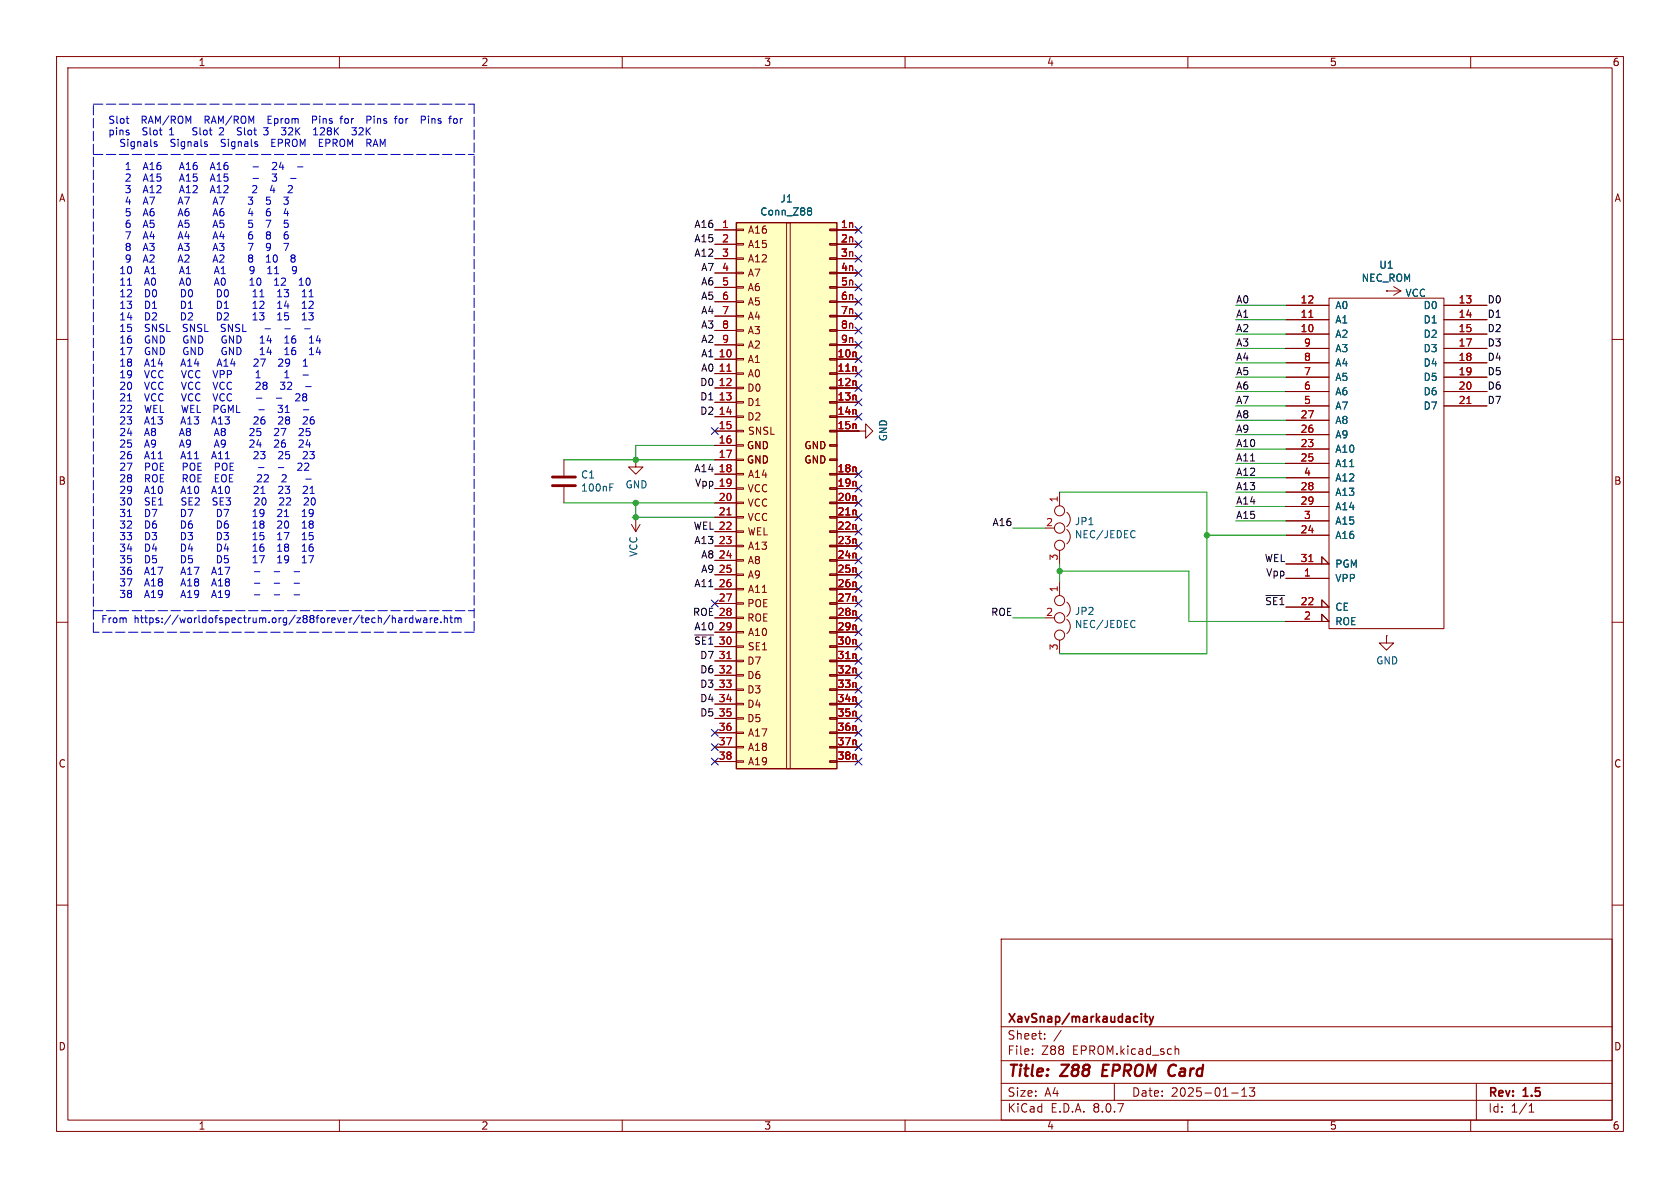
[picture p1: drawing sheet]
<svg xmlns="http://www.w3.org/2000/svg" width="297mm" height="210mm" viewBox="0 0 297 210" stroke-linecap="round" stroke-linejoin="round" font-family="sans-serif">
<g fill="none" stroke="#840000" stroke-width=".18">
<path d="M10 10h277v190h-277zM12 12h273v186h-273zM60 10v2M110 10v2M160 10v2M210 10v2M260 10v2M227.3 59.1h7.6M227.3 56.5h7.6M227.3 54h7.6M234.9 52.7h20.4v58.4h-20.4zM245.1 51.4h.1"/>
<path d="M245.1 51.4h2.5M246.4 50.7l1.2 .7M247.6 51.4l-1.2 .8M255.3 59.1h7.6M255.3 56.5h7.6M255.3 54h7.6M10 60h2M151.8 76.2h1.2v-1.3l1.3 1.3-1.3 1.3v-1.3M151.8 76.2h.1M227.3 61.6h7.6M227.3 64.1h7.6M227.3 66.7h7.6"/>
<path d="M227.3 69.2h7.6M227.3 71.8h7.6M227.3 79.4h7.6M227.3 76.8h7.6M227.3 74.3h7.6M255.3 61.6h7.6M255.3 64.1h7.6M255.3 66.7h7.6M255.3 69.2h7.6M255.3 71.8h7.6M285 60h2M227.3 99.7h7.6l-1.2-1.3v1.3"/>
<path d="M227.3 94.6h7.6M227.3 81.9h7.6M227.3 87h7.6M227.3 89.5h7.6M227.3 92.1h7.6M227.3 84.5h7.6M10 110h2M227.3 109.9h7.6l-1.2-1.3v1.3M227.3 107.3h7.6l-1.2-1.3v1.3M227.3 102.2h7.6M245.1 112.4v1.3h1.3l-1.3 1.2-1.3-1.2h1.3M245.1 112.4h.1"/>
<path d="M285 110h2M10 160h2M177 166h108v32h-108zM285 160h2M60 198v2M110 198v2M160 198v2M177 194.5h108M177 191.5h108M177 187.5h108M177 181.5h108M182.5 186.3v.1"/>
<path d="M182.5 185.5v.1M184.7 183.6v.1M184.7 182.8v.1M187.6 182.1l-1.3 2M197 191.5v3M207.7 185.5l.3-.1 .3 .1 .1 .9M210 198v2M217.7 193.2h1.2M219.5 193.8h.9M219.5 192.7l.5-.4v1.5M220.9 192.3h.9l-.5 .6 .4 .1v.7l-.2 .1h-.4l-.2-.1M260 198v2"/>
<path d="M261 191.5v6.5M270.3 196.6h.9M270.3 195.5l.4-.4v1.5"/>
</g>
<path d="M195.1 188.2l-.3 2h1M207.6 188.2l-.5 .1M207.6 190.1l-.5 .1" fill="none" stroke="#840000" stroke-width=".4"/>
<path d="M201.8 179.2v.1M201.8 179.7v1M202.3 179.7h.5M202.5 179.2v1.3l.3 .2M203.2 179.7l.4 1M203.9 179.7l-.3 1M203.6 180.7l-.2 .3-.2 .2" fill="none" stroke="#840000" stroke-width=".3"/>
<path d="M231.4 56.1h.7M259.3 71.3h.7M231.4 99.3h.7" fill="none" stroke="#a90000" stroke-width=".18"/>
<g fill="#ffffc2">
<path d="M130.2 39.4h17.8v96.5h-17.8z"/>
<path d="M139.1 39.4h.6v96.5h-.6z"/>
</g>
<g fill="none" stroke="#840000" stroke-width=".18">
<path d="M139.1 39.4h.6v96.5h-.6zM126.4 40.6h3.8M126.4 43.2h3.8M126.4 45.7h3.8M126.4 48.3h3.8M126.4 50.8h3.8M126.4 53.3h3.8M126.4 55.9h3.8M126.4 58.4h3.8M130.2 58.3h1.2v.2h-1.2zM130.2 55.8h1.2v.2h-1.2zM130.2 53.2h1.2v.3h-1.2z"/>
<path d="M130.2 50.7h1.2v.2h-1.2zM130.2 48.1h1.2v.3h-1.2zM130.2 45.6h1.2v.2h-1.2zM130.2 43.1h1.2v.2h-1.2zM130.2 40.5h1.2v.3h-1.2zM146.7 58.3h1.3v.2h-1.3zM146.7 55.8h1.3v.2h-1.3zM146.7 53.2h1.3v.3h-1.3zM146.7 50.7h1.3v.2h-1.3zM146.7 48.1h1.3v.3h-1.3zM146.7 45.6h1.3v.2h-1.3zM146.7 43.1h1.3v.2h-1.3z"/>
<path d="M146.7 40.5h1.3v.3h-1.3zM148 40.6h3.8M148 43.2h3.8M148 45.7h3.8M148 48.3h3.8M148 50.8h3.8M148 53.3h3.8M148 55.9h3.8M148 58.4h3.8M227.3 59.1h7.6M227.3 56.5h7.6M227.3 54h7.6"/>
<path d="M245.1 51.4h.1M255.3 59.1h7.6M255.3 56.5h7.6M255.3 54h7.6M126.4 63.5h3.8M126.4 66h3.8M126.4 68.6h3.8M126.4 71.1h3.8M126.4 73.7h3.8M126.4 76.2h3.8M126.4 78.7h3.8M126.4 61h3.8"/>
<path d="M130.2 78.6h1.2v.3h-1.2zM130.2 76.1h1.2v.2h-1.2zM130.2 73.5h1.2v.3h-1.2zM130.2 71h1.2v.2h-1.2zM130.2 68.5h1.2v.2h-1.2zM130.2 65.9h1.2v.3h-1.2zM130.2 63.4h1.2v.2h-1.2zM130.2 60.8h1.2v.3h-1.2zM146.7 78.6h1.3v.3h-1.3zM146.7 76.1h1.3v.2h-1.3zM146.7 73.5h1.3v.3h-1.3zM146.7 71h1.3v.2h-1.3z"/>
<path d="M146.7 68.5h1.3v.2h-1.3zM146.7 65.9h1.3v.3h-1.3zM146.7 63.4h1.3v.2h-1.3zM146.7 60.8h1.3v.3h-1.3zM148 63.5h3.8M148 66h3.8M148 68.6h3.8M148 71.1h3.8M148 73.7h3.8M148 76.2h3.8M148 61h3.8M151.8 76.2h.1"/>
<path d="M227.3 61.6h7.6M227.3 64.1h7.6M227.3 66.7h7.6M227.3 69.2h7.6M227.3 71.8h7.6M227.3 79.4h7.6M227.3 76.8h7.6M227.3 74.3h7.6M255.3 61.6h7.6M255.3 64.1h7.6M255.3 66.7h7.6M255.3 69.2h7.6"/>
<path d="M255.3 71.8h7.6M99.7 81.3v2.8M99.7 86.1v2.8M111.6 92.7l.8 1.3M112.4 91.4h.1M112.4 81.3v1.3h1.3l-1.3 1.2-1.3-1.2h1.3M112.4 81.3h.1M112.4 91.4v2.6M113.2 92.7l-.8 1.3M126.4 81.3h3.8M126.4 83.8h3.8M126.4 86.4h3.8"/>
<path d="M126.4 88.9h3.8M126.4 91.4h3.8M126.4 94h3.8M126.4 96.5h3.8M126.4 99.1h3.8M130.2 98.9h1.2v.3h-1.2zM130.2 96.4h1.2v.2h-1.2zM130.2 93.9h1.2v.2h-1.2zM130.2 91.3h1.2v.3h-1.2zM130.2 88.8h1.2v.2h-1.2zM130.2 86.2h1.2v.3h-1.2zM130.2 83.7h1.2v.2h-1.2z"/>
<path d="M130.2 81.2h1.2v.2h-1.2zM146.7 98.9h1.3v.3h-1.3zM146.7 96.4h1.3v.2h-1.3zM146.7 93.9h1.3v.2h-1.3zM146.7 91.3h1.3v.3h-1.3zM146.7 88.8h1.3v.2h-1.3zM146.7 86.2h1.3v.3h-1.3zM146.7 83.7h1.3v.2h-1.3zM146.7 81.2h1.3v.2h-1.3zM148 83.8h3.8M148 86.4h3.8M148 88.9h3.8"/>
<path d="M148 91.4h3.8M148 94h3.8M148 96.5h3.8M148 99.1h3.8M187.3 87v2.4M187.3 97.3v2.4M188.6 93.6a1.62 1.62 0 0 1 0 2.5M188.6 90.5a1.63 1.63 0 0 1 0 2.6M227.3 99.7h7.6l-1.2-1.3v1.3M227.3 94.6h7.6M227.3 81.9h7.6M227.3 87h7.6"/>
<path d="M227.3 89.5h7.6M227.3 92.1h7.6M227.3 84.5h7.6M126.4 101.6h3.8M126.4 104.1h3.8M126.4 106.7h3.8M126.4 109.2h3.8M126.4 111.8h3.8M126.4 114.3h3.8M126.4 116.8h3.8M126.4 119.4h3.8M130.2 119.3h1.2v.2h-1.2z"/>
<path d="M130.2 116.7h1.2v.3h-1.2zM130.2 114.2h1.2v.2h-1.2zM130.2 111.6h1.2v.3h-1.2zM130.2 109.1h1.2v.2h-1.2zM130.2 106.6h1.2v.2h-1.2zM130.2 104h1.2v.3h-1.2zM130.2 101.5h1.2v.2h-1.2zM146.7 119.3h1.3v.2h-1.3zM146.7 116.7h1.3v.3h-1.3zM146.7 114.2h1.3v.2h-1.3zM146.7 111.6h1.3v.3h-1.3zM146.7 109.1h1.3v.2h-1.3z"/>
<path d="M146.7 106.6h1.3v.2h-1.3zM146.7 104h1.3v.3h-1.3zM146.7 101.5h1.3v.2h-1.3zM148 101.6h3.8M148 104.1h3.8M148 106.7h3.8M148 109.2h3.8M148 111.8h3.8M148 114.3h3.8M148 116.8h3.8M148 119.4h3.8M187.3 102.9v2.4"/>
<path d="M187.3 113.2v2.4M188.6 106.4a1.62 1.62 0 0 1 0 2.6M188.6 109.5a1.63 1.63 0 0 1 0 2.5M227.3 109.9h7.6l-1.2-1.3v1.3M227.3 107.3h7.6l-1.2-1.3v1.3M227.3 102.2h7.6M126.4 121.9h3.8M126.4 124.5h3.8M126.4 127h3.8M126.4 129.5h3.8M126.4 132.1h3.8M126.4 134.6h3.8"/>
<path d="M130.2 134.5h1.2v.2h-1.2zM130.2 132h1.2v.2h-1.2zM130.2 129.4h1.2v.3h-1.2zM130.2 126.9h1.2v.2h-1.2zM130.2 124.3h1.2v.3h-1.2zM130.2 121.8h1.2v.2h-1.2zM146.7 134.5h1.3v.2h-1.3zM146.7 132h1.3v.2h-1.3zM146.7 129.4h1.3v.3h-1.3zM146.7 126.9h1.3v.2h-1.3zM146.7 124.3h1.3v.3h-1.3zM146.7 121.8h1.3v.2h-1.3z"/>
<path d="M148 121.9h3.8M148 124.5h3.8M148 127h3.8M148 129.5h3.8M148 132.1h3.8M148 134.6h3.8"/>
<circle cx="187.3" cy="93.3" r=".91"/>
<circle cx="187.3" cy="90.3" r=".89"/>
<circle cx="187.3" cy="96.4" r=".89"/>
<circle cx="187.3" cy="109.2" r=".91"/>
<circle cx="187.3" cy="106.2" r=".89"/>
<circle cx="187.3" cy="112.3" r=".89"/>
</g>
<path d="M130.2 39.4h17.8v96.5h-17.8z" fill="none" stroke="#840000" stroke-width=".25"/>
<path d="M231.4 56.1h.7M128.5 65.6h.7M259.3 71.3h.7M128.5 91h.7M231.4 99.3h.7M128.5 116.4h.7" fill="none" stroke="#a90000" stroke-width=".18"/>
<path d="M143 36.7h.2l.3 .3-.3 .3M143 37.3h.2M143.2 37.3l.3 .2v.3l-.1 .2h-.4M107.8 86.1h.4M107.8 85.5h.6M200.4 93.8l.3 .1M200.7 94.9l-.3 .2M200.4 109.7l.3 .1M200.7 110.8l-.3 .1" fill="none" stroke="#006464" stroke-width=".18"/>
<path d="M97.7 85.9h4M97.7 84.3h4" fill="none" stroke="#840000" stroke-width=".51"/>
<path d="M122.8 112.3h3.3M223.8 105.3h3.3" fill="none" stroke="#0f0f0f" stroke-width=".18"/>
<g fill="none" stroke="#0000c2" stroke-width=".18">
<path d="M22.3 21h.5M22.7 21.8h.1M25.4 29.6h.6M25.4 31.7h.6M25.4 33.7h.6M25.4 35.8h.6M25.4 37.8h.6M25.4 39.8h.6M25.7 28.7l-.4 1.3M25.7 30.8l-.4 1.2M25.7 32.8l-.4 1.3M25.7 34.8l-.4 1.3"/>
<path d="M25.7 36.9l-.4 1.3M25.7 38.9l-.4 1.3M27.7 25.5v.3M31.5 36.1l.4-1.3 .4 1.3M31.5 38.2l.4-1.3 .4 1.3M31.6 35.8h.6M31.6 37.8h.6M31.6 39.8h.6M31.7 30l.5-1.3 .4 1.3M31.7 32l.5-1.2 .4 1.2M31.7 34.1l.5-1.3 .4 1.3M31.8 29.6h.7"/>
<path d="M31.8 31.7h.7M31.8 33.7h.7M34.1 23.8h.5M34.6 22.6h-.3l-.2 .2 .1 .3 .4 .1M37.2 30l.4-1.3 .4 1.3M37.2 32l.4-1.2 .4 1.2M37.2 34.1l.4-1.3 .4 1.3M37.3 29.6h.6M37.3 31.7h.6M37.3 33.7h.6M37.7 36.1l.4-1.3 .4 1.3M37.7 38.2l.4-1.3 .4 1.3"/>
<path d="M37.8 35.8h.6M37.8 37.8h.6M37.8 39.8h.6M38.4 30h.7M38.4 32h.7M38.4 34.1h.7M38.5 29l-.1 .1M38.5 31.1h-.1M38.5 33.1l-.1 .1M39 22.6l-.2 .1M39.1 25.8l.5 .1M39.3 22.6l.2 .2v.3l-.8 .7h.8"/>
<path d="M39.5 36.9l-.4 .1a.86 .86 0 0 0 0 1.2l.4-.2 .1-.4-.3-.2h-.2l-.2 .2M39.5 38.9h-.6v.6l.1-.1 .5 .1 .1 .2-.1 .4-.2 .1-.4-.1M39.7 24.6h-.4l-.2 .3 .1 .3 .4 .1M39.7 34.8l-.6 1.3M42.2 22.6l-.3 .3 .2 .2 .5 .2 .1 .3-.3 .2h-.5M42.5 22.6h.2M43.9 34.8h.8l-.5 .5 .4 .1v.6l-.2 .1-.5-.1M44.2 36.8l-.3 .9h.8M44.5 37.3v.9M44.6 38.9h-.6l-.1 .6 .2-.1 .4 .1 .2 .2-.1 .4-.2 .1-.5-.1M44.7 32.9l.5-.1 .2 .4-.8 .9h.8M44.7 29.5h1"/>
<path d="M44.7 31.5h1M46.6 22.6h.8l-.4 .5 .3 .1 .1 .4-.3 .2h-.3M47.4 21.1h.4M48 20.5h-.6v1.3h.6M48.1 25.2h.4M48.1 30.8h.8l-.4 .4 .3 .2v.5l-.1 .1-.6-.1M48.2 28.8l.5-.1 .2 .4-.8 .9h.8M48.7 24.6h-.6v1.3h.6M49.7 28.7l-.3 .9h.8M50 29.1v.9M50.5 22.6l-.4 .5 .4 .1v.5l-.2 .1-.5-.1M51.7 23.1l-.7 .7h.7"/>
<path d="M52.6 29.5h1M55.3 21.2l.6-.1 .1-.1-.1-.3-.6-.2v1.3M55.4 23.8h.8M55.6 22.9l.2-.3v1.2M56.5 25.2h.4M56.8 22.6l-.2 .1M57.1 24.6h-.6v1.3h.6M57.1 22.6l.3 .2-.1 .3-.7 .7h.8M57.6 24.6v1.3M57.6 25.3h.5M60.1 21h.5M60.5 20.5h.1"/>
<path d="M61.2 21l-.3 .2v.4l.3 .2M63 22.6l-.4 .5 .3 .1 .1 .4-.2 .2h-.4M63.7 22.6l-.2 .1M64 22.6l.2 .2-.1 .3-.7 .7h.8M64.9 21.2l.6-.1 .1-.1-.1-.3-.6-.2v1.3M65.2 25.3l.4 .6M65.4 24.6l.2 .3-.1 .3-.6 .1M66 25.9l.4-1.3 .4 1.3M66.1 25.5h.6M66.1 20.5v.2M66.1 21v.8M70.7 21h.3l.2 .2-.1 .5h-.4"/>
<path d="M74.5 20.5h.5l.2 .3-.1 .3-.6 .1M75.8 20.5v.2M75.8 21v.8M76.4 21v.8M76.5 21l-.1 .1M81.4 21v.8M81.7 21l-.3 .2M25.4 41.9h.6M25.4 43.9h.6M25.4 46h.6M25.7 41l-.4 1.2M25.7 43l-.4 1.3"/>
<path d="M25.7 45.1l-.4 1.2M31.5 40.2l.4-1.3 .4 1.3M31.5 42.2l.4-1.2 .4 1.2M31.5 44.3l.4-1.3 .4 1.3M31.5 46.3l.4-1.2 .4 1.2M31.6 41.9h.6M31.6 43.9h.6M31.6 46h.6M31.7 48.4l.5-1.3 .4 1.3M31.7 50.4l.5-1.2 .4 1.2M31.8 48h.7M31.8 50.1h.7"/>
<path d="M32.1 51.2a.64 .64 0 0 1 .7 .6 .64 .64 0 0 1-.7 .7zM32.1 53.2a.64 .64 0 0 1 .7 .7 .64 .64 0 0 1-.7 .6zM32.1 55.3a.64 .64 0 0 1 .7 .6 .64 .64 0 0 1-.7 .7zM32.4 58.5l.5 .1M32.9 59.4a.66 .66 0 0 0-.5 .7 .66 .66 0 0 0 .6 .6l.2-.1M32.9 57.3h-.3l-.2 .3 .1 .3 .4 .1M37.7 40.2l.4-1.3 .4 1.3M37.7 42.2l.4-1.2 .4 1.2M37.7 44.3l.4-1.3 .4 1.3M37.7 46.3l.4-1.2 .4 1.2M37.8 41.9h.6M37.8 43.9h.6"/>
<path d="M37.8 46h.6M37.9 48.4l.4-1.3 .4 1.3M37.9 50.4l.4-1.2 .4 1.2M38 48h.6M38 50.1h.6M38.4 51.2a.64 .64 0 0 1 .8 .6 .64 .64 0 0 1-.8 .7zM38.4 53.2a.64 .64 0 0 1 .8 .7 .64 .64 0 0 1-.8 .6zM38.4 55.3a.64 .64 0 0 1 .8 .6 .64 .64 0 0 1-.8 .7zM38.8 43h.8l-.4 .5 .3 .1v.6l-.2 .1-.5-.1M38.9 45.2l.4-.1 .3 .3-.8 .9h.8M39.1 47.5l.4-.4v1.3M39.1 48.4h.7"/>
<path d="M39.2 40.9l-.3 .9h.8M39.3 49.2h.1a.68 .68 0 0 1 .4 .6 .68 .68 0 0 1-.4 .6 .84 .84 0 0 1-.1-1.2zM39.5 41.4v.8M39.7 54.5h.7M39.7 53.6l.3-.4v1.3M39.8 57.4l-.5-.1-.1 .2v.3l.5 .3 .1 .3-.2 .2-.5-.1M40 59.4a.59 .59 0 0 0-.8 .6 .59 .59 0 0 0 .8 .6v-.5h-.2M40.1 51.2a.68 .68 0 0 0-.5 .6 .68 .68 0 0 0 .5 .7M40.1 55.3l-.4 .1M40.3 55.8l-.7 .8h.8M43.9 43h.8l-.5 1.3M44.2 45.6l-.3-.2 .3-.3h.2l.3 .2-.3 .3"/>
<path d="M44.2 45.6l-.3 .3 .1 .3 .2 .1h.3l.2-.2v-.2l-.3-.3M44.2 49.5l.3-.3v1.2M44.2 45.6h.2M44.2 50.4h.7M44.5 41h-.3a.86 .86 0 0 0 0 1.2l.4-.1 .1-.4-.3-.2h-.2l-.3 .2M44.7 52.5h.8M44.7 51.6l.4-.4v1.3M44.7 53.6l.4-.4v1.3M44.7 55.7l.4-.4v1.3M44.7 54.5h.8M44.7 56.6h.8M44.9 47.7l-.2 .2h-.3l-.2-.2 .1-.5 .4-.1 .2 .1a.84 .84 0 0 1-.4 1.2h-.2"/>
<path d="M45.6 49.2h.1a.68 .68 0 0 1 .4 .6 .68 .68 0 0 1-.4 .6 .84 .84 0 0 1-.1-1.2zM45.9 55.3h.8l-.5 .5 .4 .1v.5l-.2 .2-.5-.2M45.9 53.4l.5-.2 .3 .4-.8 .9h.8M45.9 52.5h.8M45.9 51.6l.4-.4v1.3M46 59.7l.4-.3v1.3M46.8 58.1h1M47.5 59.3l-.3 .9h.8M47.8 59.8v.9M48.5 45.1h.1a.68 .68 0 0 1 .4 .6 .68 .68 0 0 1-.4 .6h-.1M48.5 47.5l.4-.4v1.3M48.5 48.4h.8"/>
<path d="M49.8 49.3l.4-.1 .3 .3-.8 .9h.8M50.2 51.2h.8l-.4 .5 .4 .1v.6l-.2 .1-.6-.1M50.4 58.1h.9M50.6 53.2l-.3 .9h.8M50.9 53.7v.8M51 55.3h-.6l-.1 .6 .2-.1h.4l.1 .2v.4l-.2 .2-.5-.2M52.2 59.4h-.4a.86 .86 0 0 0 0 1.3l.4-.2 .1-.4-.3-.2h-.2l-.2 .2M53.9 58.1h.9M54.3 49.2h.1a.68 .68 0 0 1 .4 .6 .68 .68 0 0 1-.4 .6h-.1M54.6 55.3h.8l-.4 .5 .3 .1 .1 .4-.3 .3h-.3M54.6 52.5h.8M54.8 53.2l.5 .1 .1 .3-.8 .9h.8"/>
<path d="M54.9 51.4l.1-.2v1.3M56.2 59.3l-.3 .9h.8M56.5 59.8v.9M25.6 65.5l.4 1.3M25.6 67.6l.4 1.2M25.6 69.6l.4 1.3M31.7 77l.5-1.3 .4 1.3M31.7 79.1l.5-1.3 .4 1.3M31.8 76.6h.7M31.8 78.7h.7M32 64.7l.4-1.2 .4 1.2M32 75l.4-1.3 .4 1.3"/>
<path d="M32.1 64.4h.6M32.1 65.5l.4 1.3 .4-1.3M32.1 67.6l.4 1.2 .4-1.2M32.1 69.6l.4 1.3 .4-1.3M32.1 74.6h.6M32.2 71.6l.3 1.3 .2-.9 .2 .9M33 60.1h.2M33 62.2h.2M33.1 61.4a.61 .61 0 0 0-.7 .7 .61 .61 0 0 0 .8 .5M37.4 75l.4-1.3 .5 1.3M37.5 74.6h.6M37.7 65.5l.4 1.3 .4-1.3"/>
<path d="M37.7 67.6l.4 1.2 .4-1.2M37.7 69.6l.4 1.3 .4-1.3M37.8 72.3h.6l.2-.2-.1-.3-.7-.2v1.3M37.9 77l.4-1.3 .4 1.3M37.9 79.1l.4-1.3 .4 1.3M38 76.6h.6M38 78.7h.6M38.4 64.7l.4-1.2 .4 1.2M38.5 64.4h.6M39.3 75.7l-.2 .3 .2 .3M39.3 76.3l-.2 .2 .1 .4 .1 .1 .4-.1 .1-.1v-.3l-.2-.2M39.3 76.3h.3"/>
<path d="M39.6 75.7l.2 .3-.2 .3M39.6 64.7h.7M39.7 63.8h-.1M39.8 78.3l-.2 .3-.4-.1-.1-.2 .1-.5h.4l.2 .1a.84 .84 0 0 1-.3 1.2h-.3M40 61.5a.59 .59 0 0 0-.8 .6 .59 .59 0 0 0 .8 .5v-.4h-.2M44.2 75.9l.5-.2 .2 .4-.8 .9h.8M44.2 77.9l.5-.1 .2 .3-.8 1h.8M44.9 63.6l.5-.1 .2 .3-.7 .9h.7M44.9 73.8l.5-.1 .2 .4-.7 .9h.7M44.9 79.9l.5-.1 .2 .4-.7 .9h.7M45.3 65.9l.3-.4v1.3M45.3 66.8h.7"/>
<path d="M45.3 67.7l.5-.1 .2 .3-.8 .9h.8M45.3 70.4h1M45.7 77.7l-.3 .9h.8M45.8 72.4h.9M46 78.2v.9M46 60.7h.7M46 61.8l.4-.4v1.3M46 62.7h.7M46.1 75.7h-.6l-.1 .6 .2-.1 .4 .1 .1 .2v.4l-.2 .1-.5-.1M46.1 63.5h.8l-.5 1.2M46.1 79.8h.7l-.4 .5 .3 .1M46.7 73.7l-.3 .1a.86 .86 0 0 0 0 1.2l.3-.1"/>
<path d="M46.7 74.2h-.3l-.3 .2M46.7 68.1l-.2 .2v.4l.2 .1h.4M46.7 68.1h.3M47 68.1l.1 .1M47.1 67.6h-.4l-.2 .1v.2l.2 .2M47.1 68l-.1 .1M47.5 61.4l-.3 .9h.8M47.8 61.8v.9M48.8 70.4h1M49.1 71.6h.8l-.4 .5 .4 .2v.5l-.2 .1-.6-.1M49.4 73.7l.5 .1 .1 .3-.8 .9h.8M49.4 79.8l.5 .1 .1 .3-.8 .9h.8"/>
<path d="M49.6 67.6h.8l-.5 .4 .4 .2 .1 .4-.3 .2h-.3M49.7 75.7h.8l-.5 1.3M49.8 63.5l.2 .2-.1 .3-.7 .7h.8M50.4 77.8h-.4a.86 .86 0 0 0 0 1.3l.4-.2 .1-.4-.3-.2h-.2l-.2 .2M50.4 60.7h.7M50.4 62.7h.7M50.4 66.8h.7M50.4 65.9l.3-.4v1.3M50.4 72.9h.7M50.4 72l.4-.4v1.3M50.7 74.2l-.2-.2 .2-.3h.3l.2 .2-.2 .3M50.7 74.2l-.2 .3v.3l.2 .2 .4-.1 .1-.2v-.2l-.2-.3"/>
<path d="M50.7 74.2h.3M50.8 67.7l.5-.1 .3 .3-.8 .9h.8M51.1 79.8h-.6v.6l.2-.1 .4 .1 .1 .2-.1 .4-.1 .1-.5-.1M51.2 64l-.2 .3h-.3l-.2-.3 .1-.5h.4l.1 .1a.84 .84 0 0 1-.3 1.1h-.2M52.2 61.4l-.4 .1a.86 .86 0 0 0 0 1.2l.4-.1 .1-.4-.3-.3h-.2l-.2 .3M52.5 69.6l-.2 .1M52.8 69.6l.2 .2v.3l-.8 .8h.8M53.6 72.4h1M53.7 70.1l-.2 .3 .1 .4 .1 .1 .4-.1 .1-.2v-.2l-.2-.3M53.7 69.6l-.2 .2 .2 .3M53.7 70.1h.3M54 69.6l.2 .2-.2 .3"/>
<path d="M54 68.3h1M54.2 75.7h.6M54.3 76.2h.3l.2 .3-.1 .4-.4 .1M54.4 77.7l-.3 .9h.8M54.7 78.2v.9M54.8 79.8h.8l-.5 .5 .4 .1v.6l-.2 .1-.5-.1M55.4 73.7l-.3 .1a.86 .86 0 0 0 0 1.2l.4-.2 .1-.4-.3-.2h-.3l-.2 .2M56.2 61.4l-.3 .9h.8M56.5 61.8v.9M32 87.2l.4-1.2 .4 1.2M32 81.1l.4-1.3 .4 1.3M32.1 90a.64 .64 0 0 1 .7 .7 .64 .64 0 0 1-.7 .6z"/>
<path d="M32.1 92.1a.64 .64 0 0 1 .7 .6 .64 .64 0 0 1-.7 .7zM32.1 94.1a.64 .64 0 0 1 .7 .7 .64 .64 0 0 1-.7 .6zM32.1 96.2a.64 .64 0 0 1 .7 .6 .64 .64 0 0 1-.7 .7zM32.1 98.2a.64 .64 0 0 1 .7 .7 .64 .64 0 0 1-.7 .6zM32.1 80.7h.6M32.1 86.9h.6M32.2 89.2h.6M32.7 84.6l.4 .6M32.9 88.1l-.5-.1-.2 .2 .1 .3 .5 .2M33 81.9h-.6v1.2M33 84l-.6-.1v1.3M33 82.5h-.6"/>
<path d="M33 84.5l-.6 .1M37.4 81.1l.4-1.3 .5 1.3M37.4 87.2l.4-1.2 .5 1.2M37.5 80.7h.6M37.5 86.9h.6M38.1 82.5h.6l.1-.2-.1-.3-.6-.1v1.2M38.1 84.5h.4M38.4 88.1l-.5-.1-.2 .1v.4l.6 .2 .1 .3-.3 .3-.4-.1M38.4 90a.64 .64 0 0 1 .8 .7 .64 .64 0 0 1-.8 .6zM38.4 92.1a.64 .64 0 0 1 .8 .6 .64 .64 0 0 1-.8 .7zM38.4 94.1a.64 .64 0 0 1 .8 .7 .64 .64 0 0 1-.8 .6zM38.4 96.2a.64 .64 0 0 1 .8 .6 .64 .64 0 0 1-.8 .7z"/>
<path d="M38.4 98.2a.64 .64 0 0 1 .8 .7 .64 .64 0 0 1-.8 .6zM38.7 83.9h-.6v1.3h.6M39.6 94.1h.8l-.4 .5h.1M39.6 95.3l.5 .1M39.7 99.4l.4 .1M40 96.1l-.3 .9h.7M40.1 92.6h-.3l-.1 .2M40.3 92.1l-.4 .1a.86 .86 0 0 0 0 1.2h.2M40.3 96.6v.9M40.3 98.2h-.6v.6l.4-.1M40.4 90l-.5 1.3M44.7 90.4l.4-.4v1.3"/>
<path d="M44.7 92.5l.4-.4v1.3M44.7 94.5l.4-.4v1.3M44.7 96.5l.4-.3v1.3M44.7 98.6l.4-.4v1.3M44.7 91.3h.8M44.7 93.4h.8M44.7 95.4h.8M44.7 97.5h.8M44.7 99.5h.8M44.9 86.1l.5-.1 .2 .3-.7 .9h.7M45.1 88.1l.5-.1 .2 .4-.8 .9h.8M45.5 84l.5-.1 .2 .4-.7 .9h.7"/>
<path d="M45.7 82.7h1M45.9 98.2h.8l-.5 1.3M46.1 81l.1 .1 .5-.1M46.1 86.3l.4-.3v1.2M46.1 87.2h.7M46.2 92.6l-.3-.2 .3-.3h.2l.3 .2-.3 .3M46.2 92.6l-.3 .3 .1 .3 .2 .2 .3-.1 .2-.2v-.2l-.3-.3M46.2 92.6h.2M46.5 96.2h-.3a.86 .86 0 0 0 0 1.3l.4-.2 .1-.4-.3-.2h-.3l-.2 .2M46.6 94.1h-.6l-.1 .6 .2-.1 .4 .1 .2 .2-.1 .4-.2 .1-.5-.1M46.7 90.6l-.3 .2h-.2l-.3-.2 .2-.5 .3-.1 .2 .2a.84 .84 0 0 1-.3 1.1h-.2M46.8 88.1l-.1-.1a.68 .68 0 0 0-.4 .6 .68 .68 0 0 0 .4 .7l.1-.1"/>
<path d="M47.3 84l-.4-.1-.2 .1M47.4 84.5l-.7 .7h.8M49.2 82.7h1M49.4 86l-.1 .1M49.6 88l.5 .1 .1 .3-.8 .9h.8M49.8 86l.2 .2-.1 .3-.7 .7h.8M50.1 83.9l.4 .1 .1 .3-.8 .9h.8M50.2 94.1h.9l-.6 1.3M50.3 91.3h.7M50.3 90.4l.4-.4v1.3M50.4 92.2l.2-.1a.68 .68 0 0 1 .4 .6 .68 .68 0 0 1-.4 .7l-.2-.2-.1-.3zM50.4 86h.8l-.4 .4 .3 .2v.5l-.1 .1-.6-.1"/>
<path d="M50.5 96.7l-.2-.2 .2-.3h.3l.2 .2-.2 .3M50.5 96.7l-.2 .3 .1 .3 .1 .2 .4-.1 .1-.2v-.2l-.2-.3M50.5 96.7h.3M50.7 88.1l.4-.1 .3 .4-.8 .9h.8M51 98.8l-.2 .2h-.3l-.2-.2 .1-.5 .4-.1 .2 .1a.84 .84 0 0 1-.3 1.2h-.3M52.8 81.9l-.1 .1M53.1 81.9l.3 .2-.1 .3-.7 .7h.8M54 84.7h1M54 81.9l-.1 .1M54.3 81.9l.3 .2-.1 .3-.7 .7h.8M54.6 98.2h.8l-.5 1.3M54.7 94.1h.6"/>
<path d="M54.8 94.6h.3l.3 .3-.1 .4-.5 .1M54.8 87.2h.8M54.8 86.3l.4-.3v1.2M54.9 92.1h.2l.3 .2-.3 .3M54.9 96.7h.2l.3 .2-.1 .4-.4 .2M54.9 92.6h.2M55.1 88.1l.2-.1a.68 .68 0 0 1 .5 .6 .68 .68 0 0 1-.5 .7l-.2-.1-.1-.4zM55.1 92.6l.3 .3v.2l-.1 .2-.4 .1M55.3 96.2h-.4M55.4 90.6l-.3 .2h-.2l-.3-.2 .2-.5 .3-.1 .2 .2a.84 .84 0 0 1-.3 1.1h-.2M32 103.6l.4-1.3 .4 1.3M32 101.5l.4-1.2 .4 1.2"/>
<path d="M32 105.6l.4-1.2 .4 1.2M32.1 101.2h.6M32.1 103.2h.6M32.1 105.3h.6M37.4 101.5l.4-1.2 .5 1.2M37.4 103.6l.4-1.3 .5 1.3M37.4 105.6l.4-1.2 .5 1.2M37.5 101.2h.6M37.5 103.2h.6M37.5 105.3h.6M45 101.1h.9M45 103.1h.9"/>
<path d="M45 105.1h.9M48.5 101.1h.9M48.5 103.1h.9M48.5 105.1h.9M52 101.1h1M52 103.1h1M52 105.1h1M69.4 109.3h.4l.1 .8M70.5 109.3h.5l.1 .8M71.1 109.5l-.5 .1-.2 .2 .2 .3 .5-.1M71.7 109.2v.9M72 109.2l-.3 .3"/>
<path d="M73 109.3l-.4-.1-.2 .3 .1 .5h.5M73 108.8v1.3M73.5 109.2l.2 .9 .3-.6 .2 .6 .2-.9M74.9 109.3h.5l.1 .8M75.5 109.5l-.5 .1-.1 .2 .1 .3 .5-.1M76.1 109.2v.9M76.4 109.2l-.3 .3M76.8 109.7l.6-.2-.1-.2-.3-.1-.2 .2 .1 .6h.4M77.9 110v.1M78.5 109.4l.2-.2 .3 .1 .1 .8M78.5 108.8v1.3M79.5 109.2h.5"/>
<path d="M79.7 108.8v1.1l.3 .2M80.4 109.4l.4-.2 .2 .2M80.4 109.2v.9M81 109.4l.1-.2 .4 .1v.8M81 109.4v.7"/>
</g>
<path d="M16.5 18.4h67.3M83.8 18.4v93.4M16.5 27.3h67.3M16.5 108h67.3M16.5 111.8v-93.4M83.8 111.8h-67.3" fill="none" stroke="#0000c2" stroke-width=".18" stroke-dasharray="1.7 .6"/>
<g fill="none" stroke="#009600" stroke-width=".18">
<path d="M218.4 54h8.9M218.4 56.5h8.9M218.4 59.1h8.9M126.4 78.7h-14v2.6M218.4 74.3h8.9M218.4 76.8h8.9M218.4 64.1h8.9M218.4 61.6h8.9M218.4 66.7h8.9M218.4 69.2h8.9M218.4 71.8h8.9M218.4 79.4h8.9"/>
<path d="M99.7 81.3h26.7M99.7 88.9h26.7M111.8 91.4h14.6M112.4 88.9v2.5M179.1 93.3h5.7M187.3 87h26.1v28.6h-26.1M187.3 99.7v3.2M213.4 94.6h13.9M218.4 81.9h8.9M218.4 89.5h8.9M218.4 87h8.9M218.4 84.5h8.9"/>
<path d="M218.4 92.1h8.9M179.1 109.2h5.7M187.3 101h22.9v8.9h17.1"/>
</g>
<g fill="none" stroke="#000084" stroke-width=".18">
<path d="M151.2 47.7l1.2 1.2M151.2 45.1l1.2 1.2M151.2 50.2l1.2 1.2M151.2 52.7l1.2 1.2M151.2 57.8l1.2 1.2M151.2 55.3l1.2 1.2M151.2 40l1.2 1.2M151.2 42.6l1.2 1.2M152.4 47.7l-1.2 1.2M152.4 50.2l-1.2 1.2M152.4 45.1l-1.2 1.2M152.4 52.7l-1.2 1.2"/>
<path d="M152.4 57.8l-1.2 1.2M152.4 55.3l-1.2 1.2M152.4 40l-1.2 1.2M152.4 42.6l-1.2 1.2M125.8 75.6l1.2 1.2M127 75.6l-1.2 1.2M151.2 73.1l1.2 1.2M151.2 62.9l1.2 1.2M151.2 70.5l1.2 1.2M151.2 65.4l1.2 1.2M151.2 60.4l1.2 1.2M151.2 68l1.2 1.2"/>
<path d="M152.4 73.1l-1.2 1.2M152.4 62.9l-1.2 1.2M152.4 70.5l-1.2 1.2M152.4 65.4l-1.2 1.2M152.4 60.4l-1.2 1.2M152.4 68l-1.2 1.2M151.2 88.3l1.2 1.2M151.2 83.2l1.2 1.2M151.2 90.8l1.2 1.2M151.2 95.9l1.2 1.2M151.2 93.4l1.2 1.2M151.2 85.8l1.2 1.2"/>
<path d="M151.2 98.5l1.2 1.2M152.4 88.3l-1.2 1.2M152.4 83.2l-1.2 1.2M152.4 90.8l-1.2 1.2M152.4 95.9l-1.2 1.2M152.4 93.4l-1.2 1.2M152.4 85.8l-1.2 1.2M152.4 98.5l-1.2 1.2M125.8 106.1l1.2 1.2M127 106.1l-1.2 1.2M151.2 113.7l1.2 1.2M151.2 101l1.2 1.2"/>
<path d="M151.2 103.5l1.2 1.2M151.2 111.2l1.2 1.2M151.2 108.6l1.2 1.2M151.2 106.1l1.2 1.2M151.2 118.8l1.2 1.2M151.2 116.2l1.2 1.2M152.4 113.7l-1.2 1.2M152.4 106.1l-1.2 1.2M152.4 103.5l-1.2 1.2M152.4 101l-1.2 1.2M152.4 111.2l-1.2 1.2M152.4 108.6l-1.2 1.2"/>
<path d="M152.4 118.8l-1.2 1.2M152.4 116.2l-1.2 1.2M125.8 134l1.2 1.2M125.8 131.5l1.2 1.2M125.8 128.9l1.2 1.2M127 134l-1.2 1.2M127 131.5l-1.2 1.2M127 128.9l-1.2 1.2M151.2 121.3l1.2 1.2M151.2 128.9l1.2 1.2M151.2 123.9l1.2 1.2M151.2 131.5l1.2 1.2"/>
<path d="M151.2 126.4l1.2 1.2M151.2 134l1.2 1.2M152.4 121.3l-1.2 1.2M152.4 128.9l-1.2 1.2M152.4 123.9l-1.2 1.2M152.4 131.5l-1.2 1.2M152.4 126.4l-1.2 1.2M152.4 134l-1.2 1.2"/>
</g>
<g fill="#009600" stroke="#009600" stroke-width=".18">
<circle cx="187.3" cy="101" r=".46"/>
<circle cx="213.4" cy="94.6" r=".46"/>
<circle cx="112.4" cy="88.9" r=".46"/>
<circle cx="112.4" cy="81.3" r=".46"/>
<circle cx="112.4" cy="91.4" r=".46"/>
</g>
<g font-size="2.8" fill="#840000">
<text x="178" y="190.9">Title:</text>
<text x="187.7" y="190.9">Z88</text>
<text x="195.7" y="190.9">EPROM</text>
<text x="208.2" y="190.9">Card</text>
</g>
<g font-size="2.1" fill="#840000">
<text x="178" y="184">Sheet:</text>
<text x="178" y="181.2">XavSnap/markaudacity</text>
<text x="178" y="186.7">File:</text>
<text x="184.1" y="186.7">Z88</text>
<text x="189.7" y="186.7">EPROM.kicad_sch</text>
<text x="178" y="196.9">KiCad</text>
<text x="178" y="194.1">Size:</text>
<text x="184.7" y="194.1">A4</text>
<text x="185.7" y="196.9">E.D.A.</text>
<text x="193.3" y="196.9">8.0.7</text>
<text x="200" y="194.1">Date:</text>
<text x="207" y="194.1">2025-01-13</text>
<text x="263" y="194.3">Rev:</text>
<text x="263" y="196.9">Id:</text>
<text x="267.1" y="196.9">1/1</text>
<text x="269.4" y="194.3">1.5</text>
</g>
<g font-size="1.8" fill="#840000">
<text x="35" y="11.9">1</text>
<text x="85" y="11.9">2</text>
<text x="135" y="11.9">3</text>
<text x="185" y="11.9">4</text>
<text x="235" y="11.9">5</text>
<text x="285" y="11.9">6</text>
<text x="10.3" y="35.9">A</text>
<text x="285.3" y="35.9">A</text>
<text x="132.1" y="41.5">A16</text>
<text x="132.1" y="46.6">A12</text>
<text x="132.1" y="44.1">A15</text>
<text x="132.1" y="51.7">A6</text>
<text x="132.1" y="49.1">A7</text>
<text x="132.1" y="59.3">A3</text>
<text x="132.1" y="56.8">A4</text>
<text x="132.1" y="54.2">A5</text>
<text x="132.1" y="64.4">A1</text>
<text x="132.1" y="61.8">A2</text>
<text x="132" y="69.5">D0</text>
<text x="132" y="72">D1</text>
<text x="132.1" y="66.9">A0</text>
<text x="132" y="74.5">D2</text>
<text x="132.1" y="77.1">SNSL</text>
<text x="131.9" y="82.2">GND</text>
<text x="131.9" y="79.6">GND</text>
<text x="142.1" y="79.6">GND</text>
<text x="142.1" y="82.2">GND</text>
<text x="10.3" y="85.9">B</text>
<text x="132.1" y="89.8">VCC</text>
<text x="132.1" y="87.2">VCC</text>
<text x="132.1" y="84.7">A14</text>
<text x="285.3" y="85.9">B</text>
<text x="132.1" y="94.9">WEL</text>
<text x="132.1" y="92.3">VCC</text>
<text x="132.1" y="99.9">A8</text>
<text x="132.1" y="97.4">A13</text>
<text x="132" y="107.6">POE</text>
<text x="132.1" y="102.5">A9</text>
<text x="132.1" y="105">A11</text>
<text x="132" y="110.1">ROE</text>
<text x="132.1" y="112.6">A10</text>
<text x="132" y="117.7">D7</text>
<text x="132.1" y="115.2">SE1</text>
<text x="132" y="122.8">D3</text>
<text x="132" y="125.3">D4</text>
<text x="132" y="120.3">D6</text>
<text x="132" y="127.9">D5</text>
<text x="132.1" y="130.4">A17</text>
<text x="10.3" y="135.9">C</text>
<text x="132.1" y="133">A18</text>
<text x="132.1" y="135.5">A19</text>
<text x="285.3" y="135.9">C</text>
<text x="10.3" y="185.9">D</text>
<text x="285.3" y="185.9">D</text>
<text x="35" y="199.9">1</text>
<text x="85" y="199.9">2</text>
<text x="135" y="199.9">3</text>
<text x="185" y="199.9">4</text>
<text x="235" y="199.9">5</text>
<text x="285" y="199.9">6</text>
</g>
<g font-size="1.8" fill="#0000c2">
<text x="19" y="22">Slot</text>
<text x="25.1" y="22">RAM/ROM</text>
<text x="36.7" y="22">RAM/ROM</text>
<text x="48.2" y="22">Eprom</text>
<text x="56.5" y="22">Pins</text>
<text x="61.7" y="22">for</text>
<text x="66.7" y="22">Pins</text>
<text x="71.9" y="22">for</text>
<text x="76.9" y="22">Pins</text>
<text x="19" y="24">pins</text>
<text x="21.4" y="26.1">Signals</text>
<text x="25.3" y="24">Slot</text>
<text x="30.2" y="24">1</text>
<text x="30.7" y="26.1">Signals</text>
<text x="35" y="24">Slot</text>
<text x="40" y="26.1">Signals</text>
<text x="43.4" y="24">Slot</text>
<text x="49.3" y="26.1">EPROM</text>
<text x="51.9" y="24">32K</text>
<text x="57.9" y="24">128K</text>
<text x="58.1" y="26.1">EPROM</text>
<text x="65.2" y="24">32K</text>
<text x="66.9" y="26.1">RAM</text>
<text x="22.6" y="30.1">1</text>
<text x="22.6" y="32.2">2</text>
<text x="22.6" y="34.2">3</text>
<text x="26.1" y="30.1">A16</text>
<text x="26.1" y="32.2">A15</text>
<text x="26.1" y="34.2">A12</text>
<text x="33.1" y="30.1">A16</text>
<text x="33.1" y="32.2">A15</text>
<text x="33.1" y="34.2">A12</text>
<text x="39" y="30.1">A16</text>
<text x="39" y="32.2">A15</text>
<text x="39" y="34.2">A12</text>
<text x="47.2" y="34.2">2</text>
<text x="50.7" y="34.2">4</text>
<text x="51.1" y="32.2">3</text>
<text x="22.6" y="36.3">4</text>
<text x="22.6" y="38.3">5</text>
<text x="22.6" y="40.4">6</text>
<text x="26.1" y="36.3">A7</text>
<text x="26.1" y="38.3">A6</text>
<text x="26.1" y="40.4">A5</text>
<text x="33.1" y="36.3">A7</text>
<text x="33.1" y="38.3">A6</text>
<text x="33.1" y="40.4">A5</text>
<text x="47.1" y="36.3">3</text>
<text x="47.1" y="38.3">4</text>
<text x="47.1" y="40.4">5</text>
<text x="50.6" y="36.3">5</text>
<text x="50.6" y="38.3">6</text>
<text x="50.6" y="40.4">7</text>
<text x="22.6" y="42.4">7</text>
<text x="22.6" y="44.5">8</text>
<text x="22.6" y="46.5">9</text>
<text x="26.1" y="42.4">A4</text>
<text x="26.1" y="44.5">A3</text>
<text x="26.1" y="46.5">A2</text>
<text x="33.1" y="42.4">A4</text>
<text x="33.1" y="44.5">A3</text>
<text x="33.1" y="46.5">A2</text>
<text x="47.1" y="42.4">6</text>
<text x="47.1" y="44.5">7</text>
<text x="47.1" y="46.5">8</text>
<text x="50.6" y="42.4">8</text>
<text x="50.6" y="44.5">9</text>
<text x="50.6" y="46.5">10</text>
<text x="21.4" y="48.5">10</text>
<text x="21.4" y="50.6">11</text>
<text x="21.4" y="52.6">12</text>
<text x="26.2" y="48.5">A1</text>
<text x="26.2" y="50.6">A0</text>
<text x="26.2" y="52.6">D0</text>
<text x="33.1" y="48.5">A1</text>
<text x="33.1" y="50.6">A0</text>
<text x="33.3" y="52.6">D0</text>
<text x="40.5" y="52.6">D0</text>
<text x="47.1" y="48.5">9</text>
<text x="47.1" y="50.6">10</text>
<text x="47.6" y="52.6">11</text>
<text x="50.6" y="48.5">11</text>
<text x="51.9" y="50.6">12</text>
<text x="52.4" y="52.6">13</text>
<text x="21.4" y="54.7">13</text>
<text x="21.4" y="56.7">14</text>
<text x="21.4" y="58.8">15</text>
<text x="26.2" y="54.7">D1</text>
<text x="26.2" y="56.7">D2</text>
<text x="26.2" y="58.8">SNSL</text>
<text x="33.3" y="58.8">SNSL</text>
<text x="33.3" y="54.7">D1</text>
<text x="33.3" y="56.7">D2</text>
<text x="40.4" y="58.8">SNSL</text>
<text x="40.5" y="56.7">D2</text>
<text x="47.6" y="54.7">12</text>
<text x="47.6" y="56.7">13</text>
<text x="52.4" y="54.7">14</text>
<text x="52.4" y="56.7">15</text>
<text x="21.4" y="60.8">16</text>
<text x="21.4" y="62.9">17</text>
<text x="21.4" y="64.9">18</text>
<text x="26.2" y="60.8">GND</text>
<text x="26.2" y="62.9">GND</text>
<text x="26.2" y="64.9">A14</text>
<text x="33.2" y="64.9">A14</text>
<text x="33.5" y="60.8">GND</text>
<text x="33.5" y="62.9">GND</text>
<text x="40.2" y="64.9">A14</text>
<text x="40.9" y="60.8">GND</text>
<text x="40.9" y="62.9">GND</text>
<text x="47.2" y="64.9">27</text>
<text x="48.3" y="60.8">14</text>
<text x="48.3" y="62.9">14</text>
<text x="52" y="64.9">29</text>
<text x="53.1" y="60.8">16</text>
<text x="53.1" y="62.9">16</text>
<text x="21.4" y="66.9">19</text>
<text x="21.4" y="69">20</text>
<text x="21.4" y="71">21</text>
<text x="26.2" y="66.9">VCC</text>
<text x="26.2" y="69">VCC</text>
<text x="26.2" y="71">VCC</text>
<text x="33.3" y="66.9">VCC</text>
<text x="33.3" y="69">VCC</text>
<text x="33.3" y="71">VCC</text>
<text x="39.3" y="66.9">VPP</text>
<text x="39.3" y="69">VCC</text>
<text x="39.3" y="71">VCC</text>
<text x="47.6" y="69">28</text>
<text x="52.3" y="69">32</text>
<text x="53.5" y="66.9">1</text>
<text x="21.4" y="73.1">22</text>
<text x="21.4" y="75.1">23</text>
<text x="21.4" y="77.2">24</text>
<text x="26.2" y="73.1">WEL</text>
<text x="26.2" y="75.1">A13</text>
<text x="26.2" y="77.2">A8</text>
<text x="33.1" y="77.2">A8</text>
<text x="33.2" y="75.1">A13</text>
<text x="33.3" y="73.1">WEL</text>
<text x="39" y="75.1">A13</text>
<text x="39.3" y="73.1">PGML</text>
<text x="47.1" y="77.2">25</text>
<text x="47.2" y="75.1">26</text>
<text x="51.9" y="77.2">27</text>
<text x="52" y="75.1">28</text>
<text x="21.4" y="79.2">25</text>
<text x="21.4" y="81.3">26</text>
<text x="21.4" y="83.3">27</text>
<text x="26.2" y="79.2">A9</text>
<text x="26.2" y="81.3">A11</text>
<text x="26.2" y="83.3">POE</text>
<text x="33.1" y="79.2">A9</text>
<text x="33.2" y="81.3">A11</text>
<text x="33.4" y="83.3">POE</text>
<text x="39" y="81.3">A11</text>
<text x="39.5" y="83.3">POE</text>
<text x="47.1" y="79.2">24</text>
<text x="47.2" y="81.3">23</text>
<text x="51.9" y="79.2">26</text>
<text x="52" y="81.3">25</text>
<text x="21.4" y="85.3">28</text>
<text x="21.4" y="87.4">29</text>
<text x="21.4" y="89.4">30</text>
<text x="26.2" y="85.3">ROE</text>
<text x="26.2" y="87.4">A10</text>
<text x="26.2" y="89.4">SE1</text>
<text x="33.2" y="87.4">A10</text>
<text x="33.2" y="89.4">SE2</text>
<text x="33.4" y="85.3">ROE</text>
<text x="39" y="87.4">A10</text>
<text x="39.1" y="89.4">SE3</text>
<text x="39.5" y="85.3">EOE</text>
<text x="47.4" y="89.4">20</text>
<text x="47.8" y="85.3">22</text>
<text x="52" y="87.4">23</text>
<text x="52.2" y="89.4">22</text>
<text x="21.4" y="91.5">31</text>
<text x="21.4" y="93.5">32</text>
<text x="21.4" y="95.6">33</text>
<text x="26.2" y="91.5">D7</text>
<text x="26.2" y="93.5">D6</text>
<text x="26.2" y="95.6">D3</text>
<text x="33.3" y="91.5">D7</text>
<text x="33.3" y="93.5">D6</text>
<text x="33.3" y="95.6">D3</text>
<text x="40.5" y="93.5">D6</text>
<text x="40.5" y="95.6">D3</text>
<text x="47.6" y="91.5">19</text>
<text x="47.6" y="93.5">18</text>
<text x="47.6" y="95.6">15</text>
<text x="52.4" y="91.5">21</text>
<text x="52.4" y="93.5">20</text>
<text x="52.4" y="95.6">17</text>
<text x="21.4" y="97.6">34</text>
<text x="21.4" y="99.7">35</text>
<text x="21.4" y="101.7">36</text>
<text x="26.2" y="97.6">D4</text>
<text x="26.2" y="99.7">D5</text>
<text x="26.2" y="101.7">A17</text>
<text x="33.2" y="101.7">A17</text>
<text x="33.3" y="97.6">D4</text>
<text x="33.3" y="99.7">D5</text>
<text x="39" y="101.7">A17</text>
<text x="40.5" y="99.7">D5</text>
<text x="47.6" y="97.6">16</text>
<text x="47.6" y="99.7">17</text>
<text x="52.4" y="97.6">18</text>
<text x="52.4" y="99.7">19</text>
<text x="21.4" y="103.8">37</text>
<text x="21.4" y="105.8">38</text>
<text x="26.2" y="103.8">A18</text>
<text x="26.2" y="105.8">A19</text>
<text x="33.2" y="103.8">A18</text>
<text x="33.2" y="105.8">A19</text>
<text x="39" y="103.8">A18</text>
<text x="39" y="105.8">A19</text>
<text x="17.8" y="110.2">From</text>
<text x="23.7" y="110.2">https://worldofspectrum.org/z88forever/tech/hardware.htm</text>
</g>
<g font-size="1.8" fill="#006464">
<text x="137.9" y="36">J1</text>
<text x="134.3" y="38.3">Conn_Z88</text>
<text x="243.7" y="47.7">U1</text>
<text x="240.6" y="50">NEC_ROM</text>
<text x="248.4" y="52.7">VCC</text>
<text x="236" y="59.9">A2</text>
<text x="236" y="57.4">A1</text>
<text x="236" y="54.8">A0</text>
<text x="251.6" y="54.8">D0</text>
<text x="251.6" y="57.4">D1</text>
<text x="251.6" y="59.9">D2</text>
<text x="236" y="65">A4</text>
<text x="236" y="62.5">A3</text>
<text x="251.6" y="62.5">D3</text>
<text x="251.6" y="65">D4</text>
<text x="236" y="70.1">A6</text>
<text x="236" y="67.5">A5</text>
<text x="251.6" y="67.5">D5</text>
<text x="251.6" y="70.1">D6</text>
<text x="236" y="77.7">A9</text>
<text x="236" y="75.2">A8</text>
<text x="236" y="72.6">A7</text>
<text x="251.6" y="72.6">D7</text>
<text x="157" y="78.1" transform="rotate(-90 157 78.1)">GND</text>
<text x="236" y="80.2">A10</text>
<text x="236" y="82.8">A11</text>
<text x="102.6" y="84.8">C1</text>
<text x="102.6" y="87.1">100nF</text>
<text x="110.5" y="86.5">GND</text>
<text x="236" y="87.9">A13</text>
<text x="236" y="85.3">A12</text>
<text x="189.9" y="93">JP1</text>
<text x="189.9" y="95.4">NEC/JEDEC</text>
<text x="236" y="95.5">A16</text>
<text x="236" y="90.4">A14</text>
<text x="236" y="92.9">A15</text>
<text x="112.9" y="98.5" transform="rotate(-90 112.9 98.5)">VCC</text>
<text x="236" y="100.6">PGM</text>
<text x="236" y="103.1">VPP</text>
<text x="189.9" y="108.9">JP2</text>
<text x="189.9" y="111.2">NEC/JEDEC</text>
<text x="236" y="110.7">ROE</text>
<text x="236" y="108.2">CE</text>
<text x="243.2" y="117.7">GND</text>
</g>
<g font-size="1.8" fill="#0f0f0f">
<text x="122.7" y="40.4">A16</text>
<text x="122.7" y="42.9">A15</text>
<text x="122.7" y="45.5">A12</text>
<text x="123.9" y="48">A7</text>
<text x="123.9" y="50.5">A6</text>
<text x="123.9" y="53.1">A5</text>
<text x="218.4" y="53.7">A0</text>
<text x="262.9" y="53.7">D0</text>
<text x="123.9" y="58.2">A3</text>
<text x="123.9" y="55.6">A4</text>
<text x="218.4" y="58.8">A2</text>
<text x="218.4" y="56.3">A1</text>
<text x="262.9" y="58.8">D2</text>
<text x="262.9" y="56.3">D1</text>
<text x="123.9" y="60.7">A2</text>
<text x="123.9" y="65.8">A0</text>
<text x="123.9" y="63.2">A1</text>
<text x="218.4" y="61.3">A3</text>
<text x="218.4" y="63.9">A4</text>
<text x="262.9" y="61.3">D3</text>
<text x="262.9" y="63.9">D4</text>
<text x="123.7" y="70.9">D1</text>
<text x="123.7" y="68.3">D0</text>
<text x="218.4" y="71.5">A7</text>
<text x="218.4" y="69">A6</text>
<text x="218.4" y="66.4">A5</text>
<text x="262.9" y="71.5">D7</text>
<text x="262.9" y="69">D6</text>
<text x="262.9" y="66.4">D5</text>
<text x="123.7" y="73.4">D2</text>
<text x="218.4" y="76.6">A9</text>
<text x="218.4" y="74">A8</text>
<text x="122.7" y="83.6">A14</text>
<text x="218.4" y="79.1">A10</text>
<text x="218.4" y="81.7">A11</text>
<text x="122.8" y="86.1">Vpp 19</text>
<text x="218.4" y="89.3">A14</text>
<text x="218.4" y="84.2">A12</text>
<text x="218.4" y="86.7">A13</text>
<text x="122.5" y="93.7">WEL 22</text>
<text x="175.4" y="93.1">A16</text>
<text x="218.4" y="91.8">A15</text>
<text x="122.7" y="96.3">A13</text>
<text x="123.9" y="98.8">A8</text>
<text x="123.9" y="101.3">A9</text>
<text x="223.5" y="99.4">WEL</text>
<text x="223.7" y="102">Vpp</text>
<text x="122.7" y="103.9">A11</text>
<text x="223.6" y="107.1">~{SE1} 22</text>
<text x="122.4" y="109">ROE 28</text>
<text x="122.7" y="111.5">A10</text>
<text x="175.1" y="109">ROE</text>
<text x="122.6" y="114">~{SE1}</text>
<text x="123.7" y="116.6">D7</text>
<text x="123.7" y="119.1">D6</text>
<text x="123.7" y="124.2">D4</text>
<text x="123.7" y="121.7">D3</text>
<text x="123.7" y="126.7">D5</text>
</g>
<g font-size="1.8" fill="#a90000">
<text x="127.6" y="40.4">1</text>
<text x="148.6" y="40.4">1n</text>
<text x="127.6" y="42.9">2</text>
<text x="127.6" y="45.5">3</text>
<text x="148.6" y="42.9">2n</text>
<text x="148.6" y="45.5">3n</text>
<text x="127.6" y="48">4</text>
<text x="127.6" y="50.5">5</text>
<text x="127.6" y="53.1">6</text>
<text x="148.6" y="48">4n</text>
<text x="148.6" y="50.5">5n</text>
<text x="148.6" y="53.1">6n</text>
<text x="229.8" y="53.7">12</text>
<text x="257.8" y="53.7">13</text>
<text x="127.6" y="55.6">7</text>
<text x="127.6" y="58.2">8</text>
<text x="148.6" y="55.6">7n</text>
<text x="148.6" y="58.2">8n</text>
<text x="229.8" y="58.8">10</text>
<text x="229.8" y="56.3">11</text>
<text x="257.8" y="56.3">14</text>
<text x="257.8" y="58.8">15</text>
<text x="127" y="63.2">10</text>
<text x="127" y="65.8">11</text>
<text x="127.6" y="60.7">9</text>
<text x="148" y="63.2">10n</text>
<text x="148" y="65.8">11n</text>
<text x="148.6" y="60.7">9n</text>
<text x="230.4" y="63.9">8</text>
<text x="230.4" y="61.3">9</text>
<text x="257.8" y="61.3">17</text>
<text x="257.8" y="63.9">18</text>
<text x="127" y="68.3">12</text>
<text x="127" y="70.9">13</text>
<text x="148" y="68.3">12n</text>
<text x="148" y="70.9">13n</text>
<text x="230.4" y="71.5">5</text>
<text x="230.4" y="69">6</text>
<text x="230.4" y="66.4">7</text>
<text x="257.8" y="66.4">19</text>
<text x="257.8" y="69">20</text>
<text x="257.8" y="71.5">21</text>
<text x="127" y="73.4">14</text>
<text x="127" y="75.9">15</text>
<text x="148" y="73.4">14n</text>
<text x="148" y="75.9">15n</text>
<text x="229.8" y="76.6">26</text>
<text x="229.8" y="74">27</text>
<text x="127" y="78.5">16</text>
<text x="127" y="81">17</text>
<text x="127" y="83.6">18</text>
<text x="148" y="83.6">18n</text>
<text x="229.8" y="79.1">23</text>
<text x="229.8" y="81.7">25</text>
<text x="127" y="88.6">20</text>
<text x="127" y="86.1">19</text>
<text x="148" y="86.1">19n</text>
<text x="148" y="88.6">20n</text>
<text x="187.1" y="88.9" transform="rotate(-90 187.1 88.9)">1</text>
<text x="229.8" y="86.7">28</text>
<text x="229.8" y="89.3">29</text>
<text x="230.4" y="84.2">4</text>
<text x="127" y="91.2">21</text>
<text x="127" y="93.7">22</text>
<text x="148" y="91.2">21n</text>
<text x="148" y="93.7">22n</text>
<text x="184.8" y="93.1">2</text>
<text x="229.8" y="94.4">24</text>
<text x="230.4" y="91.8">3</text>
<text x="127" y="96.3">23</text>
<text x="127" y="98.8">24</text>
<text x="127" y="101.3">25</text>
<text x="148" y="96.3">23n</text>
<text x="148" y="98.8">24n</text>
<text x="148" y="101.3">25n</text>
<text x="187.1" y="99.2" transform="rotate(-90 187.1 99.2)">3</text>
<text x="229.8" y="99.4">31</text>
<text x="230.4" y="102">1</text>
<text x="127" y="103.9">26</text>
<text x="127" y="106.4">27</text>
<text x="148" y="103.9">26n</text>
<text x="148" y="106.4">27n</text>
<text x="187.1" y="104.8" transform="rotate(-90 187.1 104.8)">1</text>
<text x="229.8" y="107.1">22</text>
<text x="127" y="111.5">29</text>
<text x="127" y="109">28</text>
<text x="148" y="109">28n</text>
<text x="148" y="111.5">29n</text>
<text x="184.8" y="109">2</text>
<text x="230.4" y="109.6">2</text>
<text x="127" y="114">30</text>
<text x="127" y="116.6">31</text>
<text x="127" y="119.1">32</text>
<text x="148" y="114">30n</text>
<text x="148" y="116.6">31n</text>
<text x="148" y="119.1">32n</text>
<text x="187.1" y="115.1" transform="rotate(-90 187.1 115.1)">3</text>
<text x="127" y="121.7">33</text>
<text x="127" y="124.2">34</text>
<text x="148" y="121.7">33n</text>
<text x="148" y="124.2">34n</text>
<text x="127" y="126.7">35</text>
<text x="127" y="129.3">36</text>
<text x="127" y="131.8">37</text>
<text x="148" y="126.7">35n</text>
<text x="148" y="129.3">36n</text>
<text x="148" y="131.8">37n</text>
<text x="127" y="134.4">38</text>
<text x="148" y="134.4">38n</text>
</g>
</svg>
